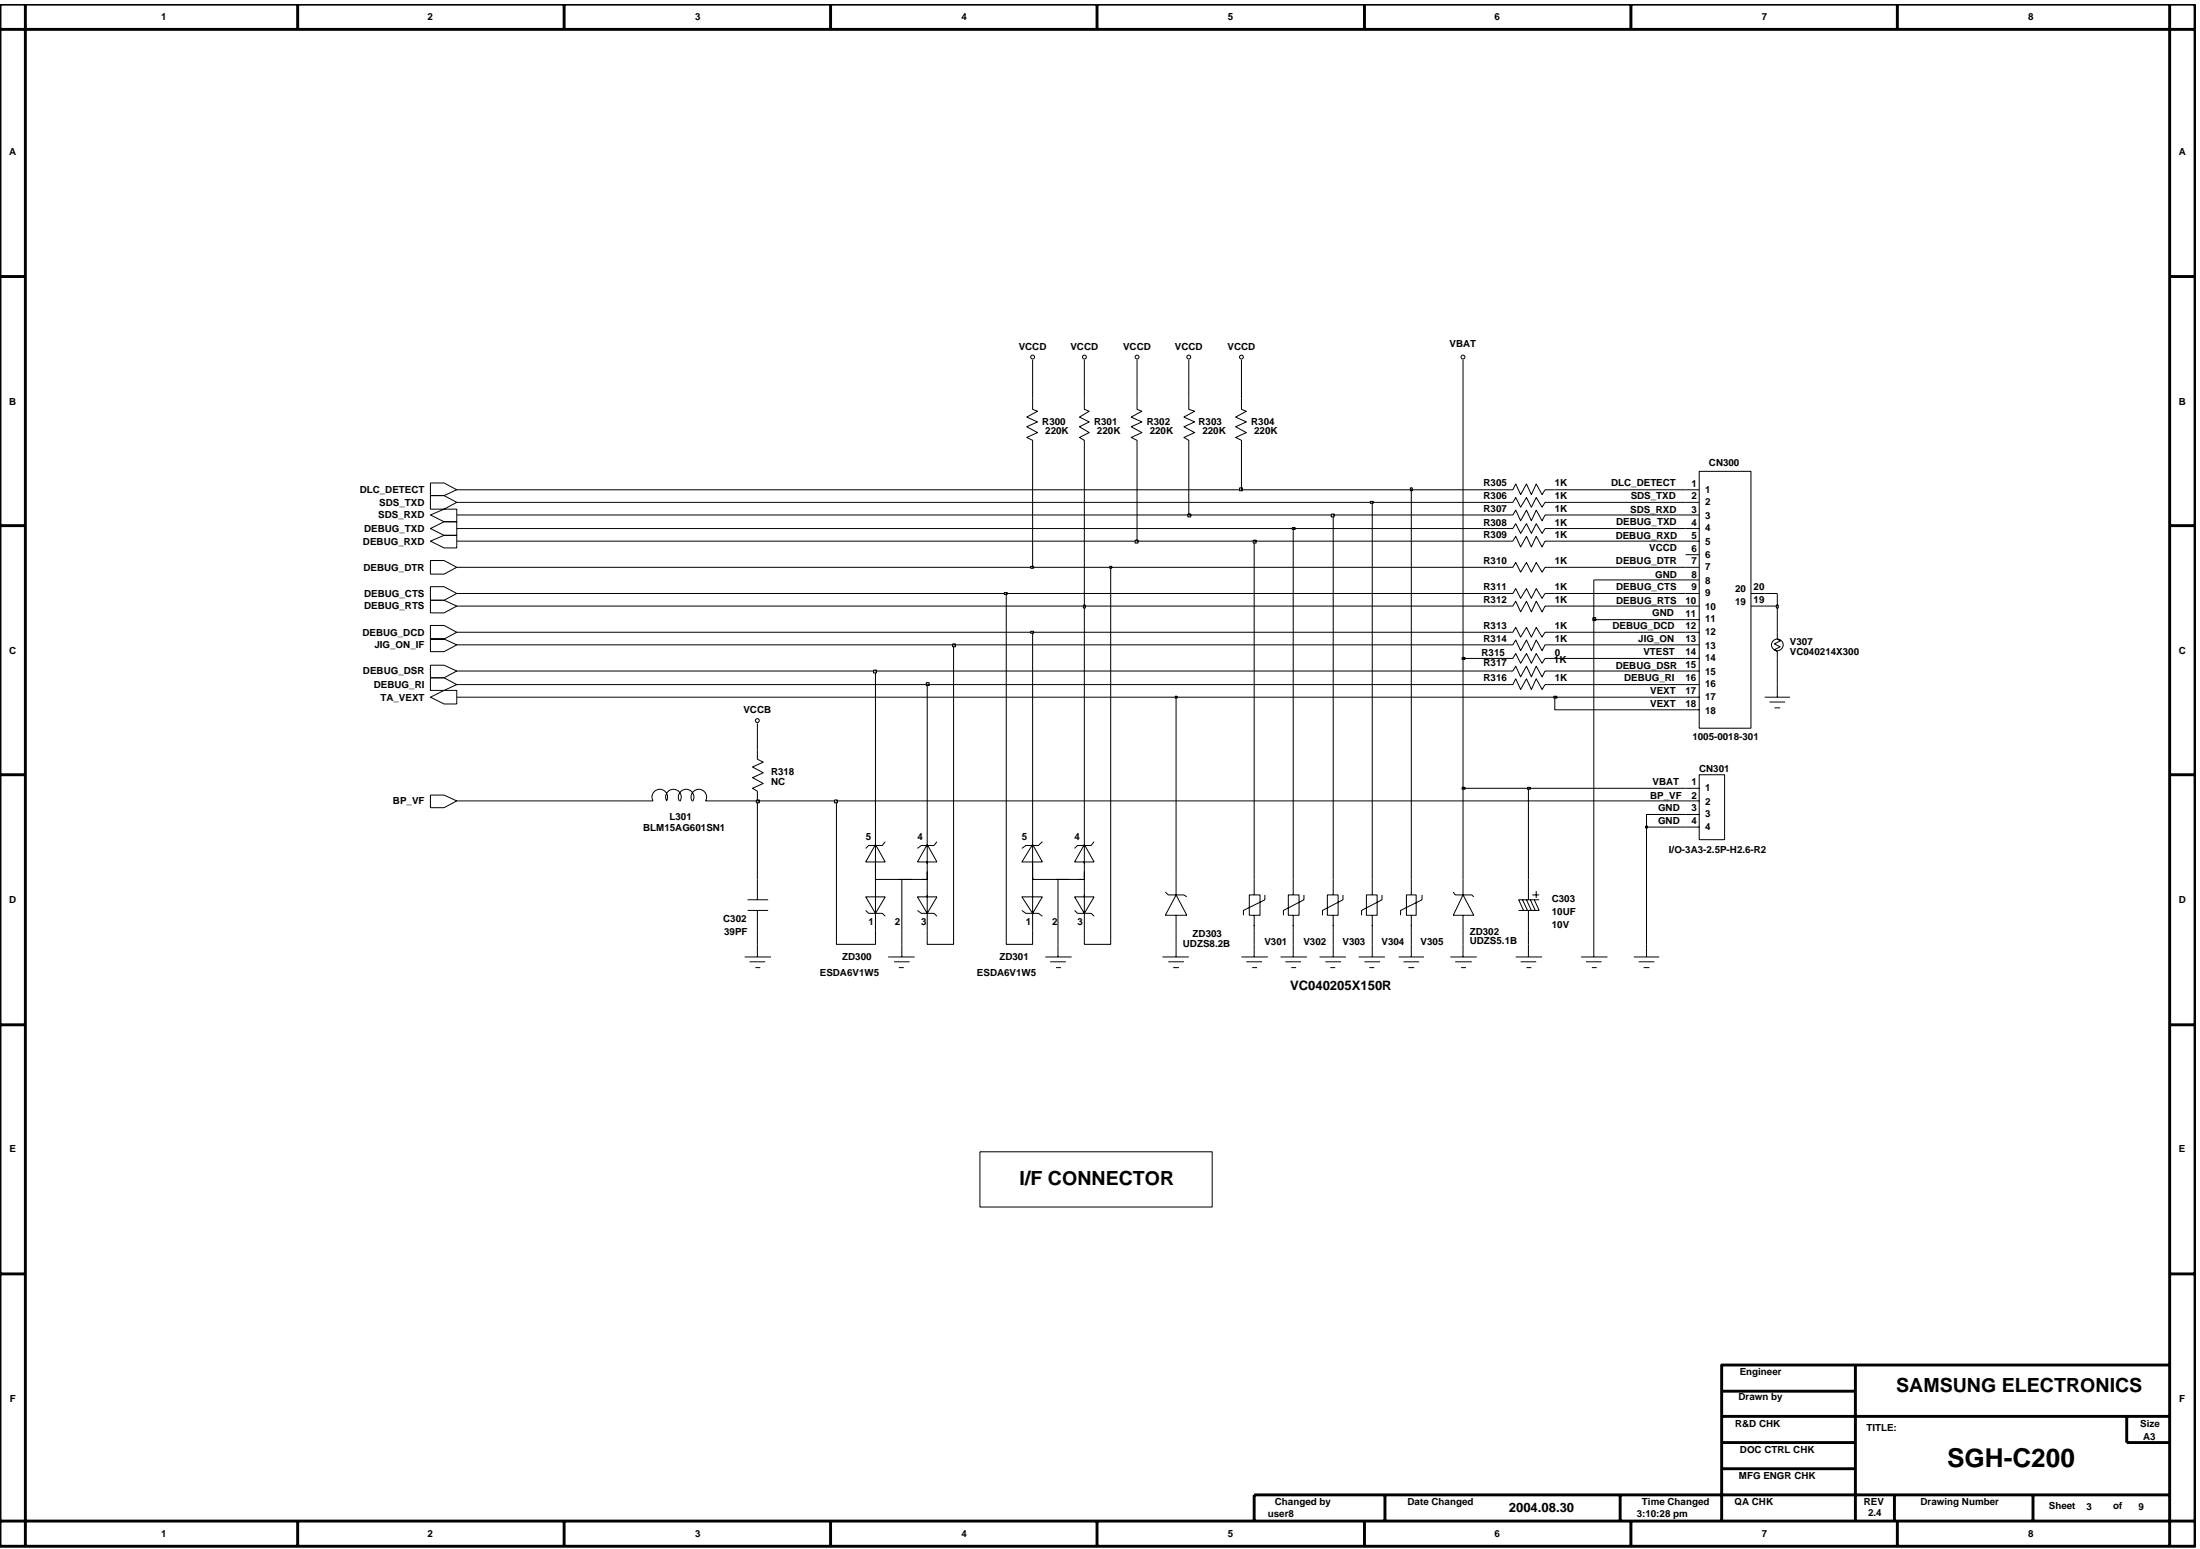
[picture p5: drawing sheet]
<svg xmlns="http://www.w3.org/2000/svg" width="192mm" height="135mm" viewBox="0 0 192 135" stroke-linecap="round" stroke-linejoin="round" font-family="sans-serif">
<g fill="none" stroke="#000" stroke-width=".09">
<path d="M90.1 34.8v.9l.4 .2-.9 .5 .9 .4-.9 .4 .9 .5-.9 .5 .5 .2v.9M90.1 31.4v2.2M94.6 34.8v.9l.4 .2-.8 .5 .8 .4-.8 .4 .8 .5-.8 .5 .4 .2v.9M94.6 31.4v2.2M99.2 34.8v.9l.4 .2-.9 .5 .9 .4-.9 .4 .9 .5-.9 .5 .5 .2v.9M99.2 31.4v2.2M103.7 34.8v.9l.5 .2-.9 .5 .9 .4-.9 .4 .9 .5-.9 .5 .4 .2v.9M103.7 31.4v2.2M108.3 34.8v.9l.4 .2-.9 .5 .9 .4-.9 .4 .9 .5-.9 .5 .5 .2v.9M108.3 31.4v2.2M127.6 31.4v2.2M37.5 52.4h1.2l1.1 .5-1.1 .6h-1.2z"/>
<path d="M37.5 47.2l1.2-.5h1.1v1.1h-1.1zM37.5 43.2h1.2l1.1 .6-1.1 .6h-1.2zM37.5 44.9l1.2-.5h1.1v1.1h-1.1zM37.5 59.1h1.2l1.1 .6-1.1 .5h-1.2zM37.5 46.1l1.2-.6h1.1v1.2h-1.1zM37.5 54.6h1.2l1.1 .5-1.1 .6h-1.2zM37.5 55.7h1.2l1.1 .5-1.1 .6h-1.2zM37.5 58h1.2l1.1 .5-1.1 .6h-1.2zM37.5 51.2h1.2l1.1 .6-1.1 .6h-1.2zM37.5 48.9h1.2l1.1 .6-1.1 .6h-1.2zM37.5 42.1h1.2l1.1 .6-1.1 .5h-1.2zM76.4 58.5v23.9h-3.4v-12.5"/>
<path d="M83.2 56.2v26.2h-2.3v-22.7M87.8 51.8v30.6h2.3v-27.3M96.9 49.5v32.9h-2.3v-29.5M109.4 47.2v30.9M112.8 46.1v32M116.3 44.9v33.2M119.7 43.8v34.3M123.1 42.7v35.4M131.1 46.1h.9l.2-.4 .4 .8 .6-.8 .4 .8 .4-.8 .5 .8 .3-.4h.8M131.1 57.4h.9l.2-.4 .4 .9 .6-.9 .4 .9 .4-.9 .5 .9 .3-.5h.8M131.1 52.9h.9l.2-.5 .4 1 .6-1 .4 1 .4-1 .5 1 .3-.5h.8M131.1 47.2h.9l.2-.4 .4 .9 .6-.9 .4 .9 .4-.9 .5 .9 .3-.5h.8"/>
<path d="M131.1 55.1h.9l.2-.4 .4 .9 .6-.9 .4 .9 .4-.9 .5 .9 .3-.5h.8M131.1 44.9h.9l.2-.4 .4 .9 .6-.9 .4 .9 .4-.9 .5 .9 .3-.5h.8M131.1 51.8h.9l.2-.5 .4 .9 .6-.9 .4 .9 .4-.9 .5 .9 .3-.4h.8M131.1 42.7h.9l.2-.5 .4 .9 .6-.9 .4 .9 .4-.9 .5 .9 .3-.4h.8M131.1 58.5h.9l.2-.4 .4 .9 .6-.9 .4 .9 .4-.9 .5 .9 .3-.5h.8M131.1 56.2h.9l.2-.4 .4 1 .6-1 .4 1 .4-1 .5 1 .3-.6h.8M131.1 59.7h.9l.2-.5 .4 .9 .6-.9 .4 .9 .4-.9 .5 .9 .3-.4h.8M131.1 43.8h.9l.2-.4 .4 .8 .6-.8 .4 .8 .4-.8 .5 .8 .3-.4h.8M131.1 49.5h.9l.2-.4 .4 .8 .6-.8 .4 .8 .4-.8 .5 .8 .3-.4h.8M139 54.1v29.4M147 46.1h1.2M147 56.2h1.2"/>
<path d="M147 42.7h1.2M147 52.9h1.2M147 51.8h1.2M147 50.6h1.2M147 48.4h1.2M147 49.5h1.2M147 43.8h1.2M147 44.9h1.2M147 59.7h1.2M147 58.5h1.2M147 47.2h1.2M147 54.1h1.2"/>
<path d="M147 55.1h1.2M147 57.4h1.2M148.2 41.1h4.5v22.4h-4.5zM152.7 52.9h1.2M152.7 51.8h1.2M155 55.1v.6l.3 .2-.5 .3 .5 .2-.5 .3 .2 .1v.6M155 59.7v1.1M37.5 69.4h1.2l1.1 .5-1.1 .6h-1.2zM37.5 60.8l1.2-.6h1.1v1.2h-1.1zM54.7 69.9h2.3a.68 .68 0 0 1 .6-1.1 .68 .68 0 0 1 .5 1.1M58.2 69.9a.68 .68 0 0 1 .6-1.1 .68 .68 0 0 1 .5 1.1M59.3 69.9a.68 .68 0 0 1 .6-1.1 .68 .68 0 0 1 .5 1.1"/>
<path d="M60.4 69.9a.68 .68 0 0 1 .6-1.1 .68 .68 0 0 1 .5 1.1h2.3M65.2 79.4h1.8M65.2 78.5h1.8M66.1 63.1v3.1l.5 .3-1 .4 1 .5-1 .4 1 .5-1 .5 .5 .2v9.5M66.1 79.4v4.1M75.5 78.2h1.7l-.8 1.5zM75.5 79.4l.3 .3h1.2l.2 .2M76.4 76.7h4.5M76.4 73.7l.8 1.5h-1.7zM77.2 73.4l-.2 .3h-1.2l-.3 .3M78.7 76.7v6.8M80 79.4l.4 .3h1.1l.2 .2"/>
<path d="M80 78.2h1.7l-.8 1.5zM80.9 73.7l.8 1.5h-1.7zM81.7 73.4l-.2 .3h-1.1l-.4 .3M89.1 78.2h1.8l-.8 1.5zM89.1 79.4l.4 .3h1.1l.3 .2M90.1 73.7l.8 1.5h-1.8zM90.1 76.7h4.5M90.9 73.4l-.3 .3h-1.1l-.4 .3M92.3 76.7v6.8M93.7 79.4l.3 .3h1.2l.2 .2M93.7 78.2h1.7l-.8 1.5zM94.6 73.7l.8 1.5h-1.7z"/>
<path d="M95.4 73.4l-.2 .3h-1.2l-.3 .3M101.7 77.8l.2 .3h1.4l.2 .1M102.6 60.8v17.3M102.6 79.8v3.7M102.6 78.1l.9 1.7h-1.8zM109 78.1h.9v1.7h-.9zM109.4 79.8v3.7M110.3 78.1v.4l-1.8 .9v.4M112.4 78.1h.9v1.7h-.9zM112.8 79.8v3.7M113.7 78.1v.4l-1.7 .9v.4M115.8 78.1h.9v1.7h-.9z"/>
<path d="M116.3 79.8v3.7M117.2 78.1v.4l-1.8 .9v.4M119.2 78.1h.9v1.7h-.9zM119.7 79.8v3.7M120.6 78.1v.4l-1.8 .9v.4M122.7 78.1h.8v1.7h-.8zM123.1 79.8v3.7M124 78.1v.4l-1.8 .9v.4M126.8 77.8l.1 .3h1.5l.2 .1M127.6 68.8v9.3M127.6 79.8v3.7M127.6 78.1l1 1.7h-1.8z"/>
<path d="M132.8 78.5l.4 .9M133.2 78.5l.4 .9M133.3 68.8v9.7M133.3 79.4v4.1M133.5 78.5l.4 .9M133.7 78.1h.6M133.8 78.5l.5 .9h-1.8M134 77.7v.6M134.3 78.5h-1.8l.4 .9M143.6 72.1v11.4M147 60.8h1.2M147 61.9h1.2"/>
<path d="M147 69.9h1.2M147 68.8h1.2M147 72.1h1.2M147 71h1.2M148.2 67.6h2.2v5.6h-2.2zM153.9 60.8h2.2M154.4 61.2h1.3M154.8 61.7h.5M65 83.5h2.3M65.4 83.9h1.3M65.9 84.4h.4M77.5 83.5h2.3"/>
<path d="M78 83.9h1.3M78.4 84.4h.4M91.2 83.5h2.3M91.6 83.9h1.4M92.1 84.4h.4M101.4 83.5h2.3M101.9 83.9h1.4M102.3 84.4h.5M108.3 83.5h2.3M108.7 83.9h1.4M109.2 84.4h.5M111.7 83.5h2.3"/>
<path d="M112.1 83.9h1.4M112.6 84.4h.5M115.1 83.5h2.3M115.6 83.9h1.4M116 84.4h.5M118.5 83.5h2.3M119 83.9h1.4M119.5 84.4h.4M122 83.5h2.2M122.4 83.9h1.4M122.9 84.4h.5M126.5 83.5h2.3"/>
<path d="M126.9 83.9h1.5M127.5 84.4h.4M132.2 83.5h2.3M132.6 83.9h1.4M133.2 84.4h.4M137.9 83.5h2.3M138.4 83.9h1.3M138.9 84.4h.4M142.5 83.5h2.2M142.9 83.9h1.4M143.4 84.4h.5"/>
<circle cx="90.1" cy="31.1" r=".17"/>
<circle cx="94.6" cy="31.1" r=".17"/>
<circle cx="99.2" cy="31.1" r=".17"/>
<circle cx="103.7" cy="31.1" r=".17"/>
<circle cx="108.3" cy="31.1" r=".17"/>
<circle cx="127.6" cy="31.1" r=".17"/>
<circle cx="155" cy="56.2" r=".51"/>
<circle cx="66.1" cy="62.9" r=".17"/>
</g>
<path d="M143.5 72.1h.2v.1h-.2z" fill-rule="evenodd" fill="#c2c2c2"/>
<path d="M39.8 69.9h14.9M63.8 69.9h2.3M143.5 72.1h.2v.1h-.2zM147 71h-3.4v1.1h3.4" fill="none" stroke="#000" stroke-width=".09"/>
<path d="M66 69.8h.2v.2h-.2z" fill-rule="evenodd" fill="#c2c2c2"/>
<path d="M66 69.8h.2v.2h-.2zM66.1 69.9h6.9" fill="none" stroke="#000" stroke-width=".09"/>
<path d="M72.8 69.8h.2v.2h-.2z" fill-rule="evenodd" fill="#c2c2c2"/>
<path d="M72.8 69.8h.2v.2h-.2zM73 69.9h74" fill="none" stroke="#000" stroke-width=".09"/>
<path d="M127.5 68.7h.3v.1h-.3z" fill-rule="evenodd" fill="#c2c2c2"/>
<path d="M127.6 57.4v11.4h5.7M127.5 68.7h.3v.1h-.3z" fill="none" stroke="#000" stroke-width=".09"/>
<path d="M133.2 68.7h.3v.1h-.3z" fill-rule="evenodd" fill="#c2c2c2"/>
<path d="M39.8 60.8h62.8M133.2 68.7h.3v.1h-.3zM133.3 68.8h13.7M135.6 60.8v1.1h11.4" fill="none" stroke="#000" stroke-width=".09"/>
<path d="M102.5 60.7h.2v.2h-.2z" fill-rule="evenodd" fill="#c2c2c2"/>
<path d="M102.5 60.7h.2v.2h-.2zM102.6 60.8h33" fill="none" stroke="#000" stroke-width=".09"/>
<path d="M135.5 60.7h.3v.2h-.3z" fill-rule="evenodd" fill="#c2c2c2"/>
<path d="M39.8 59.7h41.1M135.5 60.7h.3v.2h-.3zM135.6 60.8h11.4" fill="none" stroke="#000" stroke-width=".09"/>
<path d="M80.8 59.5h.2v.3h-.2z" fill-rule="evenodd" fill="#c2c2c2"/>
<path d="M39.8 58.5h36.6M80.8 59.5h.3v.3h-.3zM80.9 59.7h50.2M135.6 59.7h11.4M155 57.4v2.3" fill="none" stroke="#000" stroke-width=".09"/>
<path d="M76.2 58.4h.3v.3h-.3z" fill-rule="evenodd" fill="#c2c2c2"/>
<path d="M76.2 58.4h.3v.3h-.3zM76.4 58.5h54.7M135.6 58.5h11.4" fill="none" stroke="#000" stroke-width=".09"/>
<path d="M127.5 57.3h.3v.2h-.3z" fill-rule="evenodd" fill="#c2c2c2"/>
<path d="M127.6 33.6v23.8h3.5M39.8 56.2h43.4M127.5 57.3h.3v.2h-.3zM135.6 57.4h11.4" fill="none" stroke="#000" stroke-width=".09"/>
<path d="M83.1 56.2h.2v.2h-.2z" fill-rule="evenodd" fill="#c2c2c2"/>
<path d="M39.8 55.1h50.3M83.1 56.2h.3v.2h-.3zM83.2 56.2h47.9M135.6 56.2h11.4" fill="none" stroke="#000" stroke-width=".09"/>
<path d="M89.9 55.1h.3v.1h-.3z" fill-rule="evenodd" fill="#c2c2c2"/>
<path d="M89.9 55.1h.3v.1h-.3zM90.1 55.1h41M135.6 55.1h11.4M155 52.9v2.2" fill="none" stroke="#000" stroke-width=".09"/>
<path d="M138.9 53.9h.3v.2h-.3z" fill-rule="evenodd" fill="#c2c2c2"/>
<path d="M39.8 52.9h54.8M138.9 53.9h.3v.2h-.3zM139 50.6v3.5h8" fill="none" stroke="#000" stroke-width=".09"/>
<path d="M94.5 52.8h.2v.2h-.2z" fill-rule="evenodd" fill="#c2c2c2"/>
<path d="M94.6 39.3v13.6h36.5M94.5 52.8h.2v.2h-.2zM135.6 52.9h11.4M153.9 52.9h1.1" fill="none" stroke="#000" stroke-width=".09"/>
<path d="M154.9 52.8h.2v.2h-.2z" fill-rule="evenodd" fill="#c2c2c2"/>
<path d="M39.8 51.8h48M155 52.8h.1v.2h-.1zM155 51.8v1.1" fill="none" stroke="#000" stroke-width=".09"/>
<path d="M87.6 51.7h.3v.1h-.3z" fill-rule="evenodd" fill="#c2c2c2"/>
<path d="M39.8 49.5h50.3M87.6 51.7h.3v.2h-.3zM87.8 51.8h43.3M135.6 51.8h11.4M139 50.6h8M153.9 51.8h1.1" fill="none" stroke="#000" stroke-width=".09"/>
<path d="M89.9 49.4h.3v.2h-.3z" fill-rule="evenodd" fill="#c2c2c2"/>
<path d="M90.1 39.3v10.2h6.8M89.9 49.4h.3v.2h-.3z" fill="none" stroke="#000" stroke-width=".09"/>
<path d="M96.8 49.4h.2v.2h-.2z" fill-rule="evenodd" fill="#c2c2c2"/>
<path d="M39.8 47.2h59.4M96.8 49.4h.2v.2h-.2zM96.9 49.5h34.2M135.6 49.5h11.4" fill="none" stroke="#000" stroke-width=".09"/>
<path d="M99 47.1h.3v.3h-.3z" fill="#c2c2c2"/>
<path d="M99.2 39.3v7.9h10.2M99 47.1h.3v.3h-.3z" fill="none" stroke="#000" stroke-width=".09"/>
<path d="M109.3 47.1h.3v.3h-.3z" fill="#c2c2c2"/>
<path d="M39.8 46.1h73M109.3 47.1h.3v.3h-.3zM109.4 47.2h21.7M135.6 47.2h11.4" fill="none" stroke="#000" stroke-width=".09"/>
<path d="M112.7 46h.3v.2h-.3z" fill-rule="evenodd" fill="#c2c2c2"/>
<path d="M39.8 44.9h63.9M112.7 46h.3v.2h-.3zM112.8 46.1h18.3M135.6 46.1h11.4" fill="none" stroke="#000" stroke-width=".09"/>
<path d="M103.6 44.8h.3v.3h-.3z" fill-rule="evenodd" fill="#c2c2c2"/>
<path d="M103.7 39.3v5.6h12.6M103.6 44.8h.3v.3h-.3z" fill="none" stroke="#000" stroke-width=".09"/>
<path d="M116.1 44.8h.3v.3h-.3z" fill-rule="evenodd" fill="#c2c2c2"/>
<path d="M39.8 43.8h79.9M116.1 44.8h.3v.3h-.3zM116.3 44.9h14.8M135.6 44.9h11.4" fill="none" stroke="#000" stroke-width=".09"/>
<path d="M119.5 43.7h.3v.2h-.3z" fill-rule="evenodd" fill="#c2c2c2"/>
<path d="M39.8 42.7h68.5M119.5 43.7h.3v.2h-.3zM119.7 43.8h11.4M135.6 43.8h11.4" fill="none" stroke="#000" stroke-width=".09"/>
<path d="M108.1 42.5h.3v.3h-.3z" fill="#c2c2c2"/>
<path d="M108.3 39.3v3.4h14.8M108.1 42.6h.3v.2h-.3z" fill="none" stroke="#000" stroke-width=".09"/>
<path d="M123 42.5h.2v.3h-.2z" fill="#c2c2c2"/>
<path d="M90.1 33.6v1.2M94.6 33.6v1.2M99.2 33.6v1.2M103.7 33.6v1.2M108.3 33.6v1.2M123 42.6h.2v.2h-.2zM123.1 42.7h8M135.6 42.7h11.4M85.5 100.5h20.2v4.8h-20.2z" fill="none" stroke="#000" stroke-width=".09"/>
<g fill="none" stroke="#000" stroke-width=".25">
<path d="M0 .4h191.5v134.5h-191.5zM0 2.6h191.5M2.2 .4v134.5M26 .4v2.2M49.2 .4v2.2M72.5 .4v2.2M95.7 .4v2.2M119 .4v2.2M142.3 .4v2.2M165.5 .4v2.2M189.3 .4v134.5M0 24.1h2.2"/>
<path d="M189.3 24.1h2.2M0 45.8h2.2M189.3 45.8h2.2M0 67.6h2.2M189.3 67.6h2.2M0 89.4h2.2M189.3 89.4h2.2M0 111.1h2.2M161.8 119.1v13.6M189.3 119.1h-39.1v13.6M189.3 111.1h2.2M0 132.7h191.5"/>
<path d="M26 132.7v2.2M49.2 132.7v2.2M72.5 132.7v2.2M95.7 132.7v2.2M119 132.7v2.2M120.8 130.4v2.3M141.3 130.4v2.3M142.3 132.7v2.2M150.2 121.3h11.6M150.2 123.5h39.1M150.2 125.8h11.6M150.2 128.1h11.6"/>
<path d="M165.3 130.4v2.3M165.5 132.7v2.2M177.3 130.4v2.3M185.5 123.5v2.3h3.8M189.3 130.4h-79.9v2.3"/>
</g>
<text font-size="2.3" x="169.8" y="127.9">SGH-C200</text>
<g font-size="1.7">
<text x="88.9" y="103.4">I/F CONNECTOR</text>
<text x="165.4" y="121.5">SAMSUNG ELECTRONICS</text>
</g>
<g font-size="1.1">
<text x="112.5" y="86.3">VC040205X150R</text>
<text x="131.6" y="131.9">2004.08.30</text>
</g>
<g font-size=".8">
<text x="14.1" y="1.8">1</text>
<text x="37.3" y="1.8">2</text>
<text x="60.6" y="1.8">3</text>
<text x="83.9" y="1.8">4</text>
<text x="107.1" y="1.8">5</text>
<text x="130.4" y="1.8">6</text>
<text x="153.7" y="1.8">7</text>
<text x="176.9" y="1.8">8</text>
<text x=".8" y="13.5">A</text>
<text x="190.1" y="13.5">A</text>
<text x=".8" y="35.3">B</text>
<text x="88.9" y="30.5">VCCD</text>
<text x="93.4" y="30.5">VCCD</text>
<text x="98" y="30.5">VCCD</text>
<text x="102.5" y="30.5">VCCD</text>
<text x="107.1" y="30.5">VCCD</text>
<text x="126.5" y="30.3">VBAT</text>
<text x="190.1" y="35.3">B</text>
<text x="90.9" y="37">R300</text>
<text x="91.2" y="37.9">220K</text>
<text x="95.4" y="37">R301</text>
<text x="95.7" y="37.9">220K</text>
<text x="100" y="37">R302</text>
<text x="100.3" y="37.9">220K</text>
<text x="104.5" y="37">R303</text>
<text x="104.9" y="37.9">220K</text>
<text x="109.1" y="37">R304</text>
<text x="109.4" y="37.9">220K</text>
<text x="149.1" y="40.7">CN300</text>
<text x="31.4" y="43">DLC_DETECT</text>
<text x="31.7" y="47.5">DEBUG_RXD</text>
<text x="31.8" y="46.4">DEBUG_TXD</text>
<text x="33" y="45.2">SDS_RXD</text>
<text x="33.1" y="44.1">SDS_TXD</text>
<text x="129.4" y="45.8">R308</text>
<text x="129.4" y="44.7">R307</text>
<text x="129.4" y="42.4">R305</text>
<text x="129.4" y="46.9">R309</text>
<text x="129.4" y="43.6">R306</text>
<text x="135.6" y="45.8">1K</text>
<text x="135.6" y="44.7">1K</text>
<text x="135.6" y="42.4">1K</text>
<text x="135.6" y="43.6">1K</text>
<text x="135.6" y="46.9">1K</text>
<text x="140.5" y="42.4">DLC_DETECT</text>
<text x="140.9" y="47">DEBUG_RXD</text>
<text x="141" y="45.8">DEBUG_TXD</text>
<text x="142.2" y="44.7">SDS_RXD</text>
<text x="142.2" y="43.5">SDS_TXD</text>
<text x="147.5" y="44.7">3</text>
<text x="147.5" y="45.8">4</text>
<text x="147.5" y="47">5</text>
<text x="147.5" y="42.5">1</text>
<text x="147.5" y="43.6">2</text>
<text x="148.7" y="45.2">3</text>
<text x="148.7" y="46.3">4</text>
<text x="148.7" y="47.5">5</text>
<text x="148.7" y="43">1</text>
<text x="148.7" y="44.1">2</text>
<text x="31.7" y="49.8">DEBUG_DTR</text>
<text x="31.8" y="53.2">DEBUG_RTS</text>
<text x="31.8" y="52.1">DEBUG_CTS</text>
<text x="129.4" y="51.5">R311</text>
<text x="129.4" y="52.6">R312</text>
<text x="129.4" y="49.2">R310</text>
<text x="135.6" y="51.5">1K</text>
<text x="135.6" y="49.2">1K</text>
<text x="135.6" y="52.6">1K</text>
<text x="141" y="49.2">DEBUG_DTR</text>
<text x="141" y="51.5">DEBUG_CTS</text>
<text x="141" y="52.7">DEBUG_RTS</text>
<text x="143.9" y="48.1">VCCD</text>
<text x="144.1" y="53.8">GND</text>
<text x="144.4" y="50.4">GND</text>
<text x="147" y="52.7">10</text>
<text x="147" y="53.8">11</text>
<text x="147.5" y="48.1">6</text>
<text x="147.5" y="49.2">7</text>
<text x="147.5" y="50.4">8</text>
<text x="147.5" y="51.5">9</text>
<text x="148.7" y="48.6">6</text>
<text x="148.7" y="49.7">7</text>
<text x="148.7" y="50.9">8</text>
<text x="148.7" y="52">9</text>
<text x="148.7" y="53.2">10</text>
<text x="151.4" y="52.8">19</text>
<text x="151.4" y="51.6">20</text>
<text x="153" y="52.6">19</text>
<text x="153" y="51.4">20</text>
<text x=".8" y="57.1">C</text>
<text x="31.6" y="55.4">DEBUG_DCD</text>
<text x="31.7" y="58.8">DEBUG_DSR</text>
<text x="32.7" y="56.5">JIG_ON_IF</text>
<text x="129.2" y="57.3">R315</text>
<text x="129.4" y="54.9">R313</text>
<text x="129.4" y="59.4">R316</text>
<text x="129.4" y="56">R314</text>
<text x="129.4" y="58.1">R317</text>
<text x="135.6" y="57.9">1K</text>
<text x="135.6" y="59.4">1K</text>
<text x="135.6" y="54.9">1K</text>
<text x="135.6" y="57.3">0</text>
<text x="135.6" y="56">1K</text>
<text x="140.7" y="54.9">DEBUG_DCD</text>
<text x="140.9" y="58.3">DEBUG_DSR</text>
<text x="141.7" y="59.4">DEBUG_RI</text>
<text x="142.9" y="56">JIG_ON</text>
<text x="143.4" y="57.1">VTEST</text>
<text x="147" y="54.9">12</text>
<text x="147" y="56">13</text>
<text x="147" y="57.2">14</text>
<text x="147" y="58.3">15</text>
<text x="147" y="59.4">16</text>
<text x="148.7" y="54.3">11</text>
<text x="148.7" y="55.4">12</text>
<text x="148.7" y="56.6">13</text>
<text x="148.7" y="57.7">14</text>
<text x="148.7" y="58.9">15</text>
<text x="148.7" y="60">16</text>
<text x="156.1" y="57.2">VC040214X300</text>
<text x="156.1" y="56.2">V307</text>
<text x="190.1" y="57.1">C</text>
<text x="32.6" y="60">DEBUG_RI</text>
<text x="33.2" y="61.1">TA_VEXT</text>
<text x="64.9" y="62.2">VCCB</text>
<text x="144" y="60.5">VEXT</text>
<text x="144" y="61.7">VEXT</text>
<text x="147" y="60.6">17</text>
<text x="147" y="61.7">18</text>
<text x="147.6" y="64.5">1005-0018-301</text>
<text x="148.7" y="61.1">17</text>
<text x="148.7" y="62.2">18</text>
<text x="34.3" y="70.2">BP_VF</text>
<text x="58.4" y="71.5">L301</text>
<text x="67.3" y="68.5">NC</text>
<text x="67.3" y="67.6">R318</text>
<text x="143.9" y="69.7">BP_VF</text>
<text x="144.2" y="68.5">VBAT</text>
<text x="144.6" y="71.8">GND</text>
<text x="144.6" y="70.8">GND</text>
<text x="147.5" y="68.5">1</text>
<text x="147.5" y="69.7">2</text>
<text x="147.5" y="70.8">3</text>
<text x="147.5" y="71.9">4</text>
<text x="148.2" y="67.3">CN301</text>
<text x="148.7" y="69">1</text>
<text x="148.7" y="70.2">2</text>
<text x="148.7" y="71.3">3</text>
<text x="56.1" y="72.4">BLM15AG601SN1</text>
<text x="75.5" y="73.2">5</text>
<text x="80" y="73.2">4</text>
<text x="89.1" y="73.2">5</text>
<text x="93.7" y="73.2">4</text>
<text x="145.6" y="74.4">I/O-3A3-2.5P-H2.6-R2</text>
<text x="148.7" y="72.4">4</text>
<text x=".8" y="78.8">D</text>
<text x="63.1" y="80.4">C302</text>
<text x="63.2" y="81.5">39PF</text>
<text x="73.5" y="83.7">ZD300</text>
<text x="75.8" y="80.7">1</text>
<text x="78.1" y="80.7">2</text>
<text x="80.4" y="80.7">3</text>
<text x="87.2" y="83.7">ZD301</text>
<text x="89.5" y="80.7">1</text>
<text x="91.8" y="80.7">2</text>
<text x="94" y="80.7">3</text>
<text x="103.2" y="82.6">UDZS8.2B</text>
<text x="104" y="81.8">ZD303</text>
<text x="110.3" y="82.4">V301</text>
<text x="113.7" y="82.4">V302</text>
<text x="117.1" y="82.4">V303</text>
<text x="120.5" y="82.4">V304</text>
<text x="123.9" y="82.4">V305</text>
<text x="128.2" y="81.5">ZD302</text>
<text x="128.2" y="82.4">UDZS5.1B</text>
<text x="135.4" y="80.9">10V</text>
<text x="135.4" y="79.8">10UF</text>
<text x="135.4" y="78.6">C303</text>
<text x="190.1" y="78.8">D</text>
<text x="71.5" y="85.2">ESDA6V1W5</text>
<text x="85.2" y="85.2">ESDA6V1W5</text>
<text x=".8" y="100.5">E</text>
<text x="190.1" y="100.5">E</text>
<text x="151.8" y="120">Engineer</text>
<text x=".8" y="122.3">F</text>
<text x="151.4" y="124.4">R&amp;D CHK</text>
<text x="151.7" y="122.2">Drawn by</text>
<text x="162.8" y="124.8">TITLE:</text>
<text x="186.7" y="124.4">Size</text>
<text x="187" y="125.6">A3</text>
<text x="190.1" y="122.3">F</text>
<text x="111.2" y="131.3">Changed by</text>
<text x="122.8" y="131.3">Date Changed</text>
<text x="143.2" y="131.3">Time Changed</text>
<text x="151.3" y="131.3">QA CHK</text>
<text x="151.7" y="129">MFG ENGR CHK</text>
<text x="151.8" y="126.7">DOC CTRL CHK</text>
<text x="162.6" y="131.3">REV</text>
<text x="167.5" y="131.3">Drawing Number</text>
<text x="178.7" y="131.6">Sheet</text>
<text x="182" y="131.7">3</text>
<text x="184.3" y="131.6">of</text>
<text x="186.5" y="131.7">9</text>
<text x="14.1" y="134.1">1</text>
<text x="37.3" y="134.1">2</text>
<text x="60.6" y="134.1">3</text>
<text x="83.9" y="134.1">4</text>
<text x="107.1" y="134.1">5</text>
<text x="110.6" y="132.3">user8</text>
<text x="130.4" y="134.1">6</text>
<text x="142.8" y="132.3">3:10:28 pm</text>
<text x="153.7" y="134.1">7</text>
<text x="163" y="132.2">2.4</text>
<text x="176.9" y="134.1">8</text>
</g>
</svg>
